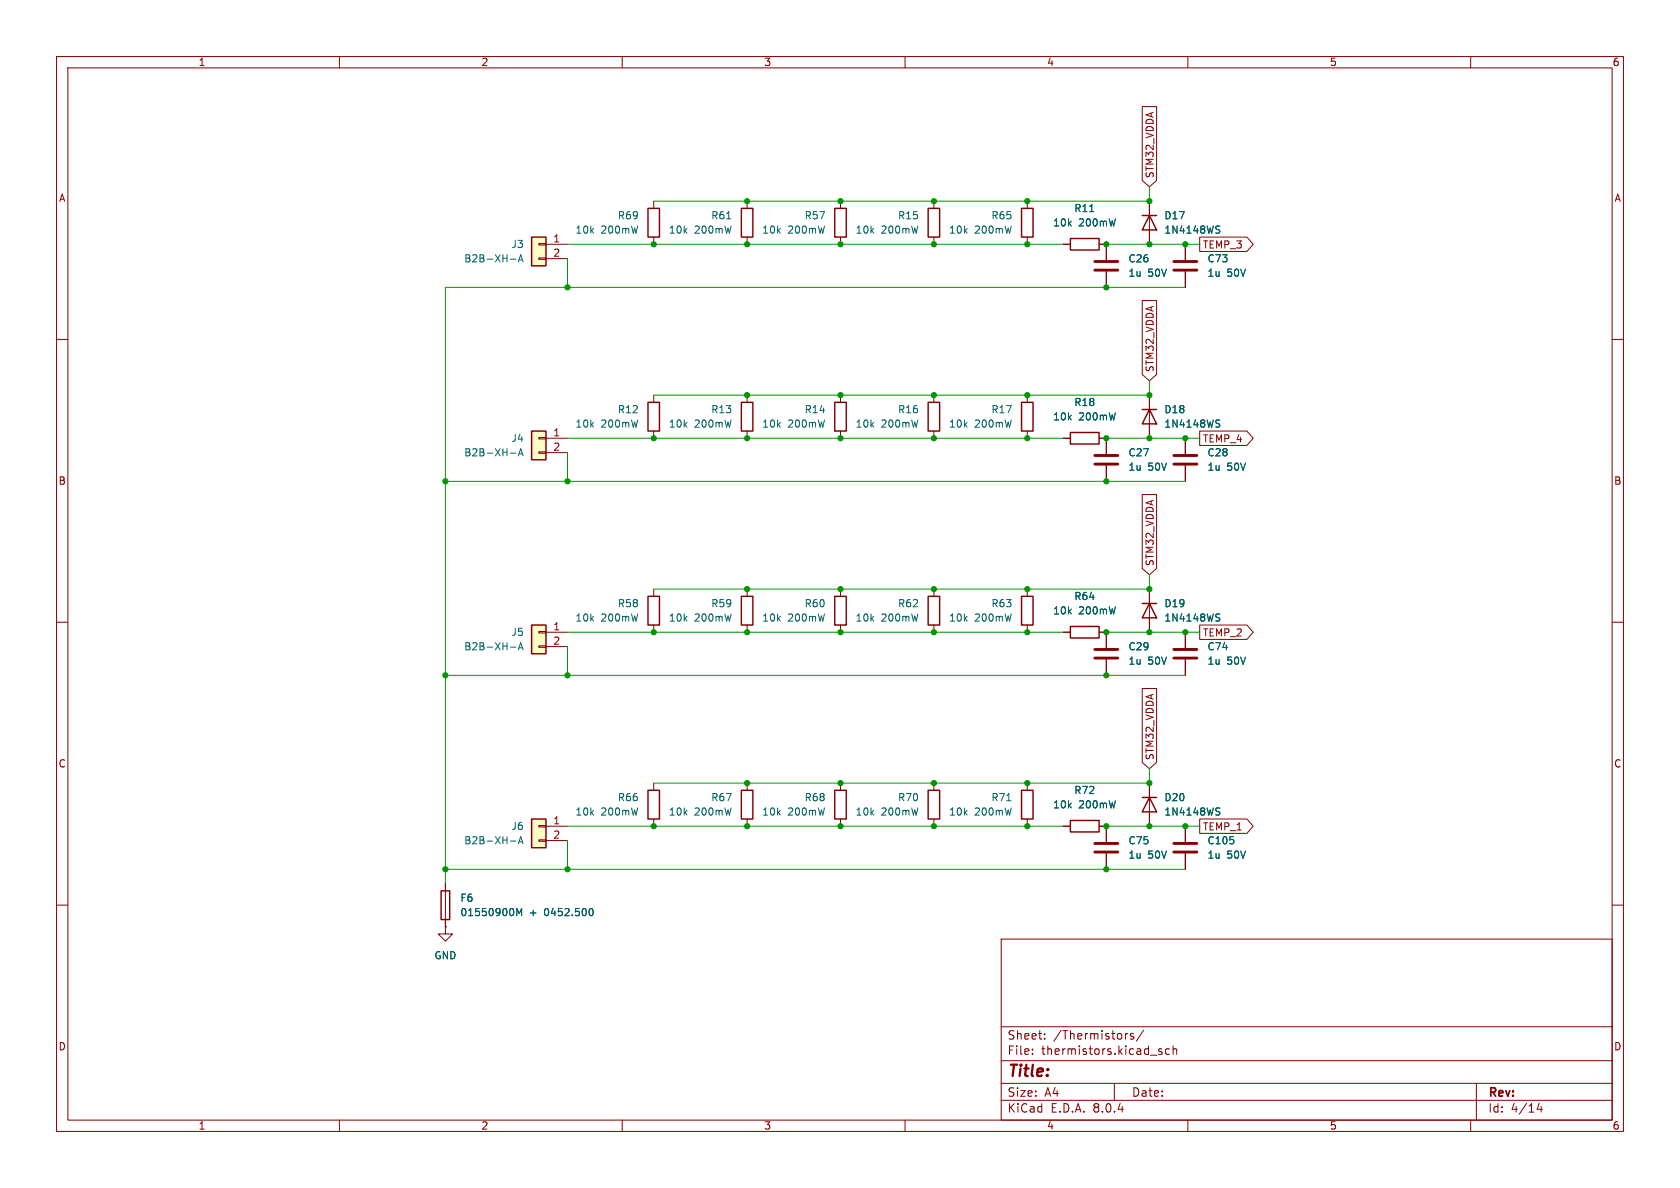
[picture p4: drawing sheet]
<svg xmlns="http://www.w3.org/2000/svg" width="297mm" height="210mm" viewBox="0 0 297 210" stroke-linecap="round" stroke-linejoin="round" font-family="sans-serif">
<g fill="none" stroke="#840000" stroke-width=".18">
<path d="M10 10h277v190h-277zM12 12h273v186h-273zM60 10v2M110 10v2M160 10v2M210 10v2M260 10v2M10 60h2M285 60h2M10 110h2M132.1 104.1v1.3M132.1 110.5v1.3"/>
<path d="M148.6 104.1v1.3M148.6 110.5v1.3M165.1 104.1v1.3M165.1 110.5v1.3M188 111.8h1.2M194.3 111.8h1.3v2.8M195.6 116.6v2.8M203.2 104.1v7.7M209.5 111.8v2.8M209.5 116.6v2.8M285 110h2M132.1 138.4v1.3"/>
<path d="M148.6 138.4v1.3M165.1 138.4v1.3M181.6 138.4v1.3M203.2 138.4v7.7M10 160h2M132.1 144.8v1.3M148.6 144.8v1.3M165.1 144.8v1.3M181.6 144.8v1.3M188 146.1h1.2M194.3 146.1h1.3v2.7M195.6 150.9v2.8"/>
<path d="M209.5 146.1v2.7M209.5 150.9v2.8M285 160h2M78.7 163.8v1.3h1.3l-1.3 1.3-1.2-1.3h1.2M78.7 163.8h.1M177 166h108v32h-108zM60 198v2M110 198v2M160 198v2M177 194.5h108M177 191.5h108M177 187.5h108"/>
<path d="M177 181.5h108M182.5 186.3v.1M182.5 185.5v.1M184.7 183.6v.1M184.7 182.8v.1M197 191.5v3M199.4 182.7l-.3 .1M200.4 182.8l-.4-.1-.2 .2 .1 .2 .5 .2v.3h-.6M202.2 182.1l-1.3 2M204.8 185.7l.7 .4-.3 .3-.4-.1M205.4 185.5l-.4-.1-.2 .2M206.7 185.5l-.4-.1-.3 .3v.4l.2 .2h.5"/>
<path d="M207.4 185.5l.2-.1 .4 .1v.9M207.4 184.9v1.5M210 198v2M260 198v2M261 191.5v6.5M272.1 195l-.4 1.1h1M272.5 195.6v1"/>
</g>
<g fill="none" stroke="#840000" stroke-width=".25">
<path d="M131.1 105.4h2v5.1h-2zM147.6 105.4h2v5.1h-2zM164.1 105.4h2v5.1h-2zM189.2 110.7h5.1v2.1h-5.1zM201.9 106.7h2.6M203.2 106.7l1.3 2.5h-2.6zM131.1 139.7h2v5.1h-2zM147.6 139.7h2v5.1h-2zM164.1 139.7h2v5.1h-2zM180.6 139.7h2v5.1h-2zM189.2 145h5.1v2.1h-5.1zM201.9 141h2.6"/>
<path d="M203.2 141l1.3 2.5h-2.6z"/>
</g>
<path d="M215.2 109.1l.3 .2 .1 .3-.2 .2h-.3M215.2 108.5l.4 .1M178 141.5h.7M215.2 143.4l.3 .1 .1 .3-.2 .3h-.3M215.2 142.8l.4 .1" fill="none" stroke="#006464" stroke-width=".18"/>
<path d="M193.5 116.3h4.1M193.5 114.8h4.1M207.5 116.3h4.1M207.5 114.8h4.1M193.5 150.6h4.1M193.5 149.1h4.1M207.5 150.6h4.1M207.5 149.1h4.1" fill="none" stroke="#840000" stroke-width=".51"/>
<path d="M94 41.9h2.5v5.1h-2.5z" fill="#ffffc2"/>
<path d="M95.2 45.6h1.3v.2h-1.3zM95.2 43.1h1.3v.2h-1.3zM96.5 43.2h3.8M96.5 45.7h3.8M115.6 104.1v1.3M115.6 110.5v1.3M181.6 104.1v1.3M181.6 110.5v1.3M78.7 156.2v7.6" fill="none" stroke="#840000" stroke-width=".18"/>
<path d="M94 41.9h2.5v5.1h-2.5zM114.6 105.4h2v5.1h-2zM180.6 105.4h2v5.1h-2zM78 157.5h1.5v5.1h-1.5z" fill="none" stroke="#840000" stroke-width=".25"/>
<path d="M90.2 45.8h1M91.6 46.3l.5-1.3 .4 1.3M91.8 45.9h.6M91.4 161.9v-1.3l.4 .9 .4-.9v1.3M104.3 160.7l.1-.1a.68 .68 0 0 1 .5 .6 .68 .68 0 0 1-.5 .7l-.1-.2" fill="none" stroke="#006464" stroke-width=".18"/>
<path d="M94 110.5h2.5v5.1h-2.5z" fill="#ffffc2"/>
<path d="M95.2 114.2h1.3v.2h-1.3zM95.2 111.6h1.3v.3h-1.3zM96.5 111.8h3.8M96.5 114.3h3.8" fill="none" stroke="#840000" stroke-width=".18"/>
<path d="M94 110.5h2.5v5.1h-2.5z" fill="none" stroke="#840000" stroke-width=".25"/>
<path d="M90.2 114.4h1M91.6 114.9l.5-1.3 .4 1.3M91.8 114.5h.6" fill="none" stroke="#006464" stroke-width=".18"/>
<path d="M94 144.8h2.5v5.1h-2.5z" fill="#ffffc2"/>
<g fill="none" stroke="#840000" stroke-width=".18">
<path d="M115.6 35.6v1.2M132.1 35.6v1.2M148.6 35.6v1.2M165.1 35.6v1.2M181.6 35.6v1.2M203.2 35.6v7.6M115.6 41.9v1.3M132.1 41.9v1.3M148.6 41.9v1.3M165.1 41.9v1.3M181.6 41.9v1.3M188 43.2h1.2"/>
<path d="M194.3 43.2h1.3v2.8M195.6 48v2.8M209.5 43.2v2.8M209.5 48v2.8M115.6 69.9v1.2M115.6 76.2v1.3M132.1 69.9v1.2M132.1 76.2v1.3M148.6 69.9v1.2M148.6 76.2v1.3M181.6 69.9v1.2M181.6 76.2v1.3"/>
<path d="M188 77.5h1.2M194.3 77.5h1.3v2.8M203.2 69.9v7.6M209.5 77.5v2.8M195.6 82.3v2.8M209.5 82.3v2.8M115.6 138.4v1.3M95.2 148.5h1.3v.2h-1.3zM95.2 145.9h1.3v.3h-1.3zM96.5 146.1h3.8M96.5 148.6h3.8M115.6 144.8v1.3"/>
</g>
<g fill="none" stroke="#840000" stroke-width=".25">
<path d="M114.6 36.8h2v5.1h-2zM131.1 36.8h2v5.1h-2zM147.6 36.8h2v5.1h-2zM164.1 36.8h2v5.1h-2zM180.6 36.8h2v5.1h-2zM201.9 38.1h2.6M203.2 38.1l1.3 2.5h-2.6zM189.2 42.2h5.1v2h-5.1zM114.6 71.1h2v5.1h-2zM131.1 71.1h2v5.1h-2zM147.6 71.1h2v5.1h-2zM180.6 71.1h2v5.1h-2z"/>
<path d="M189.2 76.5h5.1v2h-5.1zM201.9 72.4h2.6M203.2 72.4l1.3 2.5h-2.6zM114.6 139.7h2v5.1h-2zM94 144.8h2.5v5.1h-2.5z"/>
</g>
<path d="M128.5 38.7h.7M192.6 37.4h.8M215.2 39.9l.4 .1M215.2 40.6l.3 .1 .1 .3-.2 .2h-.3M215.2 74.8l.3 .2 .1 .3-.2 .2h-.3M215.2 74.2l.4 .1M90.2 148.7h1M91.6 149.2l.5-1.3 .4 1.3M91.8 148.8h.6" fill="none" stroke="#006464" stroke-width=".18"/>
<path d="M193.5 47.8h4.1M193.5 46.2h4.1M207.5 47.8h4.1M207.5 46.2h4.1M193.5 82h4.1M193.5 80.5h4.1M207.5 82h4.1M207.5 80.5h4.1" fill="none" stroke="#840000" stroke-width=".51"/>
<path d="M94 76.2h2.5v5.1h-2.5z" fill="#ffffc2"/>
<g fill="none" stroke="#840000" stroke-width=".18">
<path d="M201.9 18.8h2.6v13.1l-1.3 1.1-1.3-1.1zM203.2 35.6v2.5M188 43.2h1.2M194.3 43.2h1.3v2.8M195.6 48v2.8M201.9 53.1h2.6v13.1l-1.3 1.1-1.3-1.1zM203.2 40.6v2.6M209.5 43.2v2.8M209.5 48v2.8M212.1 41.9h8.3l1.2 1.3-1.2 1.3h-8.3zM95.2 79.9h1.3v.2h-1.3zM95.2 77.3h1.3v.3h-1.3z"/>
<path d="M96.5 77.5h3.8M165.1 69.9v1.2M165.1 76.2v1.3M188 77.5h1.2M194.3 77.5h1.3v2.8M203.2 69.9v2.5M203.2 74.9v2.6M209.5 77.5v2.8M212.1 76.2h8.3l1.2 1.3-1.2 1.2h-8.3zM96.5 80h3.8M195.6 82.3v2.8M201.9 87.4h2.6v13.1l-1.3 1.1-1.3-1.1z"/>
<path d="M209.5 82.3v2.8M188 111.8h1.2M194.3 111.8h1.3v2.8M195.6 116.6v2.8M203.2 104.1v2.6M203.2 109.2v2.6M209.5 111.8v2.8M209.5 116.6v2.8M212.1 110.5h8.3l1.2 1.3-1.2 1.2h-8.3zM201.9 121.7h2.6v13.1l-1.3 1.1-1.3-1.1zM203.2 138.4v2.6M78.7 156.2v1.3"/>
<path d="M188 146.1h1.2M194.3 146.1h1.3v2.7M195.6 150.9v2.8M203.2 143.5v2.6M209.5 146.1v2.7M209.5 150.9v2.8M212.1 144.8h8.3l1.2 1.3-1.2 1.2h-8.3zM78.7 163.8h.1M78.7 162.6v1.2"/>
</g>
<path d="M94 76.2h2.5v5.1h-2.5zM164.1 71.1h2v5.1h-2z" fill="none" stroke="#840000" stroke-width=".25"/>
<g fill="none" stroke="#006464" stroke-width=".18">
<path d="M192.6 37.4h.8M215.2 39.9l.4 .1M215.2 40.6l.3 .1 .1 .3-.2 .2h-.3M215.2 74.8l.3 .2 .1 .3-.2 .2h-.3M215.2 74.2l.4 .1M90.2 80.1h1M91.6 80.6l.5-1.3 .4 1.3M91.8 80.2h.6M215.2 109.1l.3 .2 .1 .3-.2 .2h-.3M215.2 108.5l.4 .1M215.2 143.4l.3 .1 .1 .3-.2 .3h-.3M215.2 142.8l.4 .1"/>
<path d="M91.4 161.9v-1.3l.4 .9 .4-.9v1.3M104.3 160.7l.1-.1a.68 .68 0 0 1 .5 .6 .68 .68 0 0 1-.5 .7l-.1-.2"/>
</g>
<g fill="none" stroke="#009600" stroke-width=".18">
<path d="M203.2 33v2.6h-87.6M100.3 43.2h87.7M100.3 45.7v5.1M195.6 43.2h16.5M209.5 50.8h-130.8v105.4M100.3 77.5h87.7M195.6 77.5h16.5M203.2 67.3v2.6h-87.6M78.7 85.1h130.8M100.3 80v5.1M78.7 119.4h130.8M100.3 114.3v5.1"/>
<path d="M100.3 111.8h87.7M195.6 111.8h16.5M203.2 101.6v2.5h-87.6M203.2 135.9v2.5h-87.6M78.7 153.7h130.8M100.3 146.1h87.7M100.3 148.6v5.1M195.6 146.1h16.5"/>
</g>
<g fill="#009600" stroke="#009600" stroke-width=".18">
<circle cx="148.6" cy="35.6" r=".46"/>
<circle cx="132.1" cy="35.6" r=".46"/>
<circle cx="132.1" cy="43.2" r=".46"/>
<circle cx="165.1" cy="77.5" r=".46"/>
<circle cx="165.1" cy="69.9" r=".46"/>
<circle cx="148.6" cy="43.2" r=".46"/>
<circle cx="148.6" cy="77.5" r=".46"/>
<circle cx="148.6" cy="69.9" r=".46"/>
<circle cx="181.6" cy="77.5" r=".46"/>
<circle cx="181.6" cy="69.9" r=".46"/>
<circle cx="165.1" cy="35.6" r=".46"/>
<circle cx="165.1" cy="43.2" r=".46"/>
<circle cx="100.3" cy="85.1" r=".46"/>
<circle cx="78.7" cy="85.1" r=".46"/>
<circle cx="115.6" cy="77.5" r=".46"/>
<circle cx="132.1" cy="69.9" r=".46"/>
<circle cx="132.1" cy="77.5" r=".46"/>
<circle cx="181.6" cy="111.8" r=".46"/>
<circle cx="181.6" cy="104.1" r=".46"/>
<circle cx="115.6" cy="43.2" r=".46"/>
<circle cx="100.3" cy="50.8" r=".46"/>
<circle cx="195.6" cy="146.1" r=".46"/>
<circle cx="181.6" cy="146.1" r=".46"/>
<circle cx="181.6" cy="138.4" r=".46"/>
<circle cx="203.2" cy="138.4" r=".46"/>
<circle cx="195.6" cy="153.7" r=".46"/>
<circle cx="203.2" cy="146.1" r=".46"/>
<circle cx="203.2" cy="111.8" r=".46"/>
<circle cx="209.5" cy="111.8" r=".46"/>
<circle cx="203.2" cy="104.1" r=".46"/>
<circle cx="209.5" cy="146.1" r=".46"/>
<circle cx="195.6" cy="119.4" r=".46"/>
<circle cx="195.6" cy="111.8" r=".46"/>
<circle cx="165.1" cy="138.4" r=".46"/>
<circle cx="148.6" cy="138.4" r=".46"/>
<circle cx="165.1" cy="146.1" r=".46"/>
<circle cx="148.6" cy="146.1" r=".46"/>
<circle cx="148.6" cy="111.8" r=".46"/>
<circle cx="165.1" cy="104.1" r=".46"/>
<circle cx="148.6" cy="104.1" r=".46"/>
<circle cx="165.1" cy="111.8" r=".46"/>
<circle cx="100.3" cy="153.7" r=".46"/>
<circle cx="132.1" cy="104.1" r=".46"/>
<circle cx="132.1" cy="111.8" r=".46"/>
<circle cx="115.6" cy="111.8" r=".46"/>
<circle cx="78.7" cy="153.7" r=".46"/>
<circle cx="78.7" cy="119.4" r=".46"/>
<circle cx="100.3" cy="119.4" r=".46"/>
<circle cx="132.1" cy="138.4" r=".46"/>
<circle cx="132.1" cy="146.1" r=".46"/>
<circle cx="115.6" cy="146.1" r=".46"/>
<circle cx="195.6" cy="43.2" r=".46"/>
<circle cx="181.6" cy="35.6" r=".46"/>
<circle cx="181.6" cy="43.2" r=".46"/>
<circle cx="195.6" cy="50.8" r=".46"/>
<circle cx="203.2" cy="69.9" r=".46"/>
<circle cx="209.5" cy="77.5" r=".46"/>
<circle cx="203.2" cy="77.5" r=".46"/>
<circle cx="203.2" cy="35.6" r=".46"/>
<circle cx="203.2" cy="43.2" r=".46"/>
<circle cx="209.5" cy="43.2" r=".46"/>
<circle cx="195.6" cy="77.5" r=".46"/>
<circle cx="195.6" cy="85.1" r=".46"/>
</g>
<text font-size="2.8" fill="#840000" x="178" y="190.9">Title:</text>
<g font-size="2.1" fill="#840000">
<text x="178" y="184">Sheet:</text>
<text x="186.2" y="184">/Thermistors/</text>
<text x="178" y="186.7">File:</text>
<text x="184.1" y="186.7">thermistors.kicad_sch</text>
<text x="178" y="196.9">KiCad</text>
<text x="178" y="194.1">Size:</text>
<text x="184.7" y="194.1">A4</text>
<text x="185.7" y="196.9">E.D.A.</text>
<text x="193.3" y="196.9">8.0.4</text>
<text x="200" y="194.1">Date:</text>
<text x="263" y="194.3">Rev:</text>
<text x="263" y="196.9">Id:</text>
<text x="267.1" y="196.9">4/14</text>
</g>
<g font-size="1.8" fill="#840000">
<text x="35" y="11.9">1</text>
<text x="85" y="11.9">2</text>
<text x="135" y="11.9">3</text>
<text x="185" y="11.9">4</text>
<text x="235" y="11.9">5</text>
<text x="285" y="11.9">6</text>
<text x="10.3" y="35.9">A</text>
<text x="204.2" y="31.6" transform="rotate(-90 204.2 31.6)">STM32_VDDA</text>
<text x="285.3" y="35.9">A</text>
<text x="212.6" y="44.1">TEMP_3</text>
<text x="204.2" y="65.9" transform="rotate(-90 204.2 65.9)">STM32_VDDA</text>
<text x="212.6" y="78.4">TEMP_4</text>
<text x="10.3" y="85.9">B</text>
<text x="285.3" y="85.9">B</text>
<text x="204.2" y="100.2" transform="rotate(-90 204.2 100.2)">STM32_VDDA</text>
<text x="212.6" y="112.7">TEMP_2</text>
<text x="10.3" y="135.9">C</text>
<text x="204.2" y="134.5" transform="rotate(-90 204.2 134.5)">STM32_VDDA</text>
<text x="285.3" y="135.9">C</text>
<text x="212.6" y="147">TEMP_1</text>
<text x="10.3" y="185.9">D</text>
<text x="285.3" y="185.9">D</text>
<text x="35" y="199.9">1</text>
<text x="85" y="199.9">2</text>
<text x="135" y="199.9">3</text>
<text x="185" y="199.9">4</text>
<text x="235" y="199.9">5</text>
<text x="285" y="199.9">6</text>
</g>
<g font-size="1.8" fill="#006464">
<text x="101.6" y="41.5">10k</text>
<text x="106.2" y="41.5">200mW</text>
<text x="109.1" y="39">R69</text>
<text x="118.1" y="41.5">10k</text>
<text x="122.8" y="41.5">200mW</text>
<text x="125.6" y="39">R61</text>
<text x="134.6" y="41.5">10k</text>
<text x="139.3" y="41.5">200mW</text>
<text x="142.1" y="39">R57</text>
<text x="151.2" y="41.5">10k</text>
<text x="155.8" y="41.5">200mW</text>
<text x="158.7" y="39">R15</text>
<text x="167.7" y="41.5">10k</text>
<text x="172.3" y="41.5">200mW</text>
<text x="175.2" y="39">R65</text>
<text x="186.1" y="40.2">10k</text>
<text x="189.8" y="37.7">R11</text>
<text x="190.7" y="40.2">200mW</text>
<text x="205.7" y="41.5">1N4148WS</text>
<text x="205.7" y="39">D17</text>
<text x="82" y="46.6">B2B-XH-A</text>
<text x="90.3" y="44">J3</text>
<text x="199.4" y="46.6">C26</text>
<text x="213.4" y="46.6">C73</text>
<text x="199.4" y="49.1">1u</text>
<text x="202.9" y="49.1">50V</text>
<text x="213.4" y="49.1">1u</text>
<text x="216.9" y="49.1">50V</text>
<text x="189.8" y="72">R18</text>
<text x="101.6" y="75.8">10k</text>
<text x="106.2" y="75.8">200mW</text>
<text x="109.1" y="73.3">R12</text>
<text x="118.1" y="75.8">10k</text>
<text x="122.8" y="75.8">200mW</text>
<text x="125.6" y="73.3">R13</text>
<text x="134.6" y="75.8">10k</text>
<text x="139.3" y="75.8">200mW</text>
<text x="142.1" y="73.3">R14</text>
<text x="151.2" y="75.8">10k</text>
<text x="155.8" y="75.8">200mW</text>
<text x="158.7" y="73.3">R16</text>
<text x="167.7" y="75.8">10k</text>
<text x="172.3" y="75.8">200mW</text>
<text x="175.2" y="73.3">R17</text>
<text x="186.1" y="74.5">10k</text>
<text x="190.7" y="74.5">200mW</text>
<text x="205.7" y="75.8">1N4148WS</text>
<text x="205.7" y="73.3">D18</text>
<text x="82" y="80.9">B2B-XH-A</text>
<text x="90.3" y="78.3">J4</text>
<text x="199.4" y="83.4">1u</text>
<text x="199.4" y="80.9">C27</text>
<text x="202.9" y="83.4">50V</text>
<text x="213.4" y="83.4">1u</text>
<text x="213.4" y="80.9">C28</text>
<text x="216.9" y="83.4">50V</text>
<text x="109.1" y="107.5">R58</text>
<text x="125.6" y="107.5">R59</text>
<text x="142.1" y="107.5">R60</text>
<text x="158.7" y="107.5">R62</text>
<text x="175.2" y="107.5">R63</text>
<text x="189.8" y="106.3">R64</text>
<text x="205.7" y="107.5">D19</text>
<text x="90.3" y="112.6">J5</text>
<text x="101.6" y="110.1">10k</text>
<text x="106.2" y="110.1">200mW</text>
<text x="118.1" y="110.1">10k</text>
<text x="122.8" y="110.1">200mW</text>
<text x="134.6" y="110.1">10k</text>
<text x="139.3" y="110.1">200mW</text>
<text x="151.2" y="110.1">10k</text>
<text x="155.8" y="110.1">200mW</text>
<text x="167.7" y="110.1">10k</text>
<text x="172.3" y="110.1">200mW</text>
<text x="186.1" y="108.8">10k</text>
<text x="190.7" y="108.8">200mW</text>
<text x="205.7" y="110.1">1N4148WS</text>
<text x="82" y="115.2">B2B-XH-A</text>
<text x="199.4" y="117.7">1u</text>
<text x="199.4" y="115.2">C29</text>
<text x="202.9" y="117.7">50V</text>
<text x="213.4" y="117.7">1u</text>
<text x="213.4" y="115.2">C74</text>
<text x="216.9" y="117.7">50V</text>
<text x="109.1" y="141.8">R66</text>
<text x="125.6" y="141.8">R67</text>
<text x="142.1" y="141.8">R68</text>
<text x="158.7" y="141.8">R70</text>
<text x="175.2" y="141.8">R71</text>
<text x="186.1" y="143.1">10k</text>
<text x="189.8" y="140.6">R72</text>
<text x="190.7" y="143.1">200mW</text>
<text x="205.7" y="141.8">D20</text>
<text x="82" y="149.5">B2B-XH-A</text>
<text x="90.3" y="146.9">J6</text>
<text x="101.6" y="144.4">10k</text>
<text x="106.2" y="144.4">200mW</text>
<text x="118.1" y="144.4">10k</text>
<text x="122.8" y="144.4">200mW</text>
<text x="134.6" y="144.4">10k</text>
<text x="139.3" y="144.4">200mW</text>
<text x="151.2" y="144.4">10k</text>
<text x="155.8" y="144.4">200mW</text>
<text x="167.7" y="144.4">10k</text>
<text x="172.3" y="144.4">200mW</text>
<text x="199.4" y="149.5">C75</text>
<text x="205.7" y="144.4">1N4148WS</text>
<text x="213.4" y="149.5">C105</text>
<text x="199.4" y="152">1u</text>
<text x="202.9" y="152">50V</text>
<text x="213.4" y="152">1u</text>
<text x="216.9" y="152">50V</text>
<text x="81.3" y="159.6">F6</text>
<text x="81.3" y="162.2">01550900M</text>
<text x="93.6" y="162.2">+</text>
<text x="96.3" y="162.2">0452.500</text>
<text x="76.7" y="169.8">GND</text>
</g>
<g font-size="1.8" fill="#a90000">
<text x="97.7" y="42.9">1</text>
<text x="97.7" y="45.5">2</text>
<text x="97.7" y="77.2">1</text>
<text x="97.7" y="79.8">2</text>
<text x="97.7" y="111.5">1</text>
<text x="97.7" y="114">2</text>
<text x="97.7" y="145.8">1</text>
<text x="97.7" y="148.3">2</text>
</g>
</svg>
